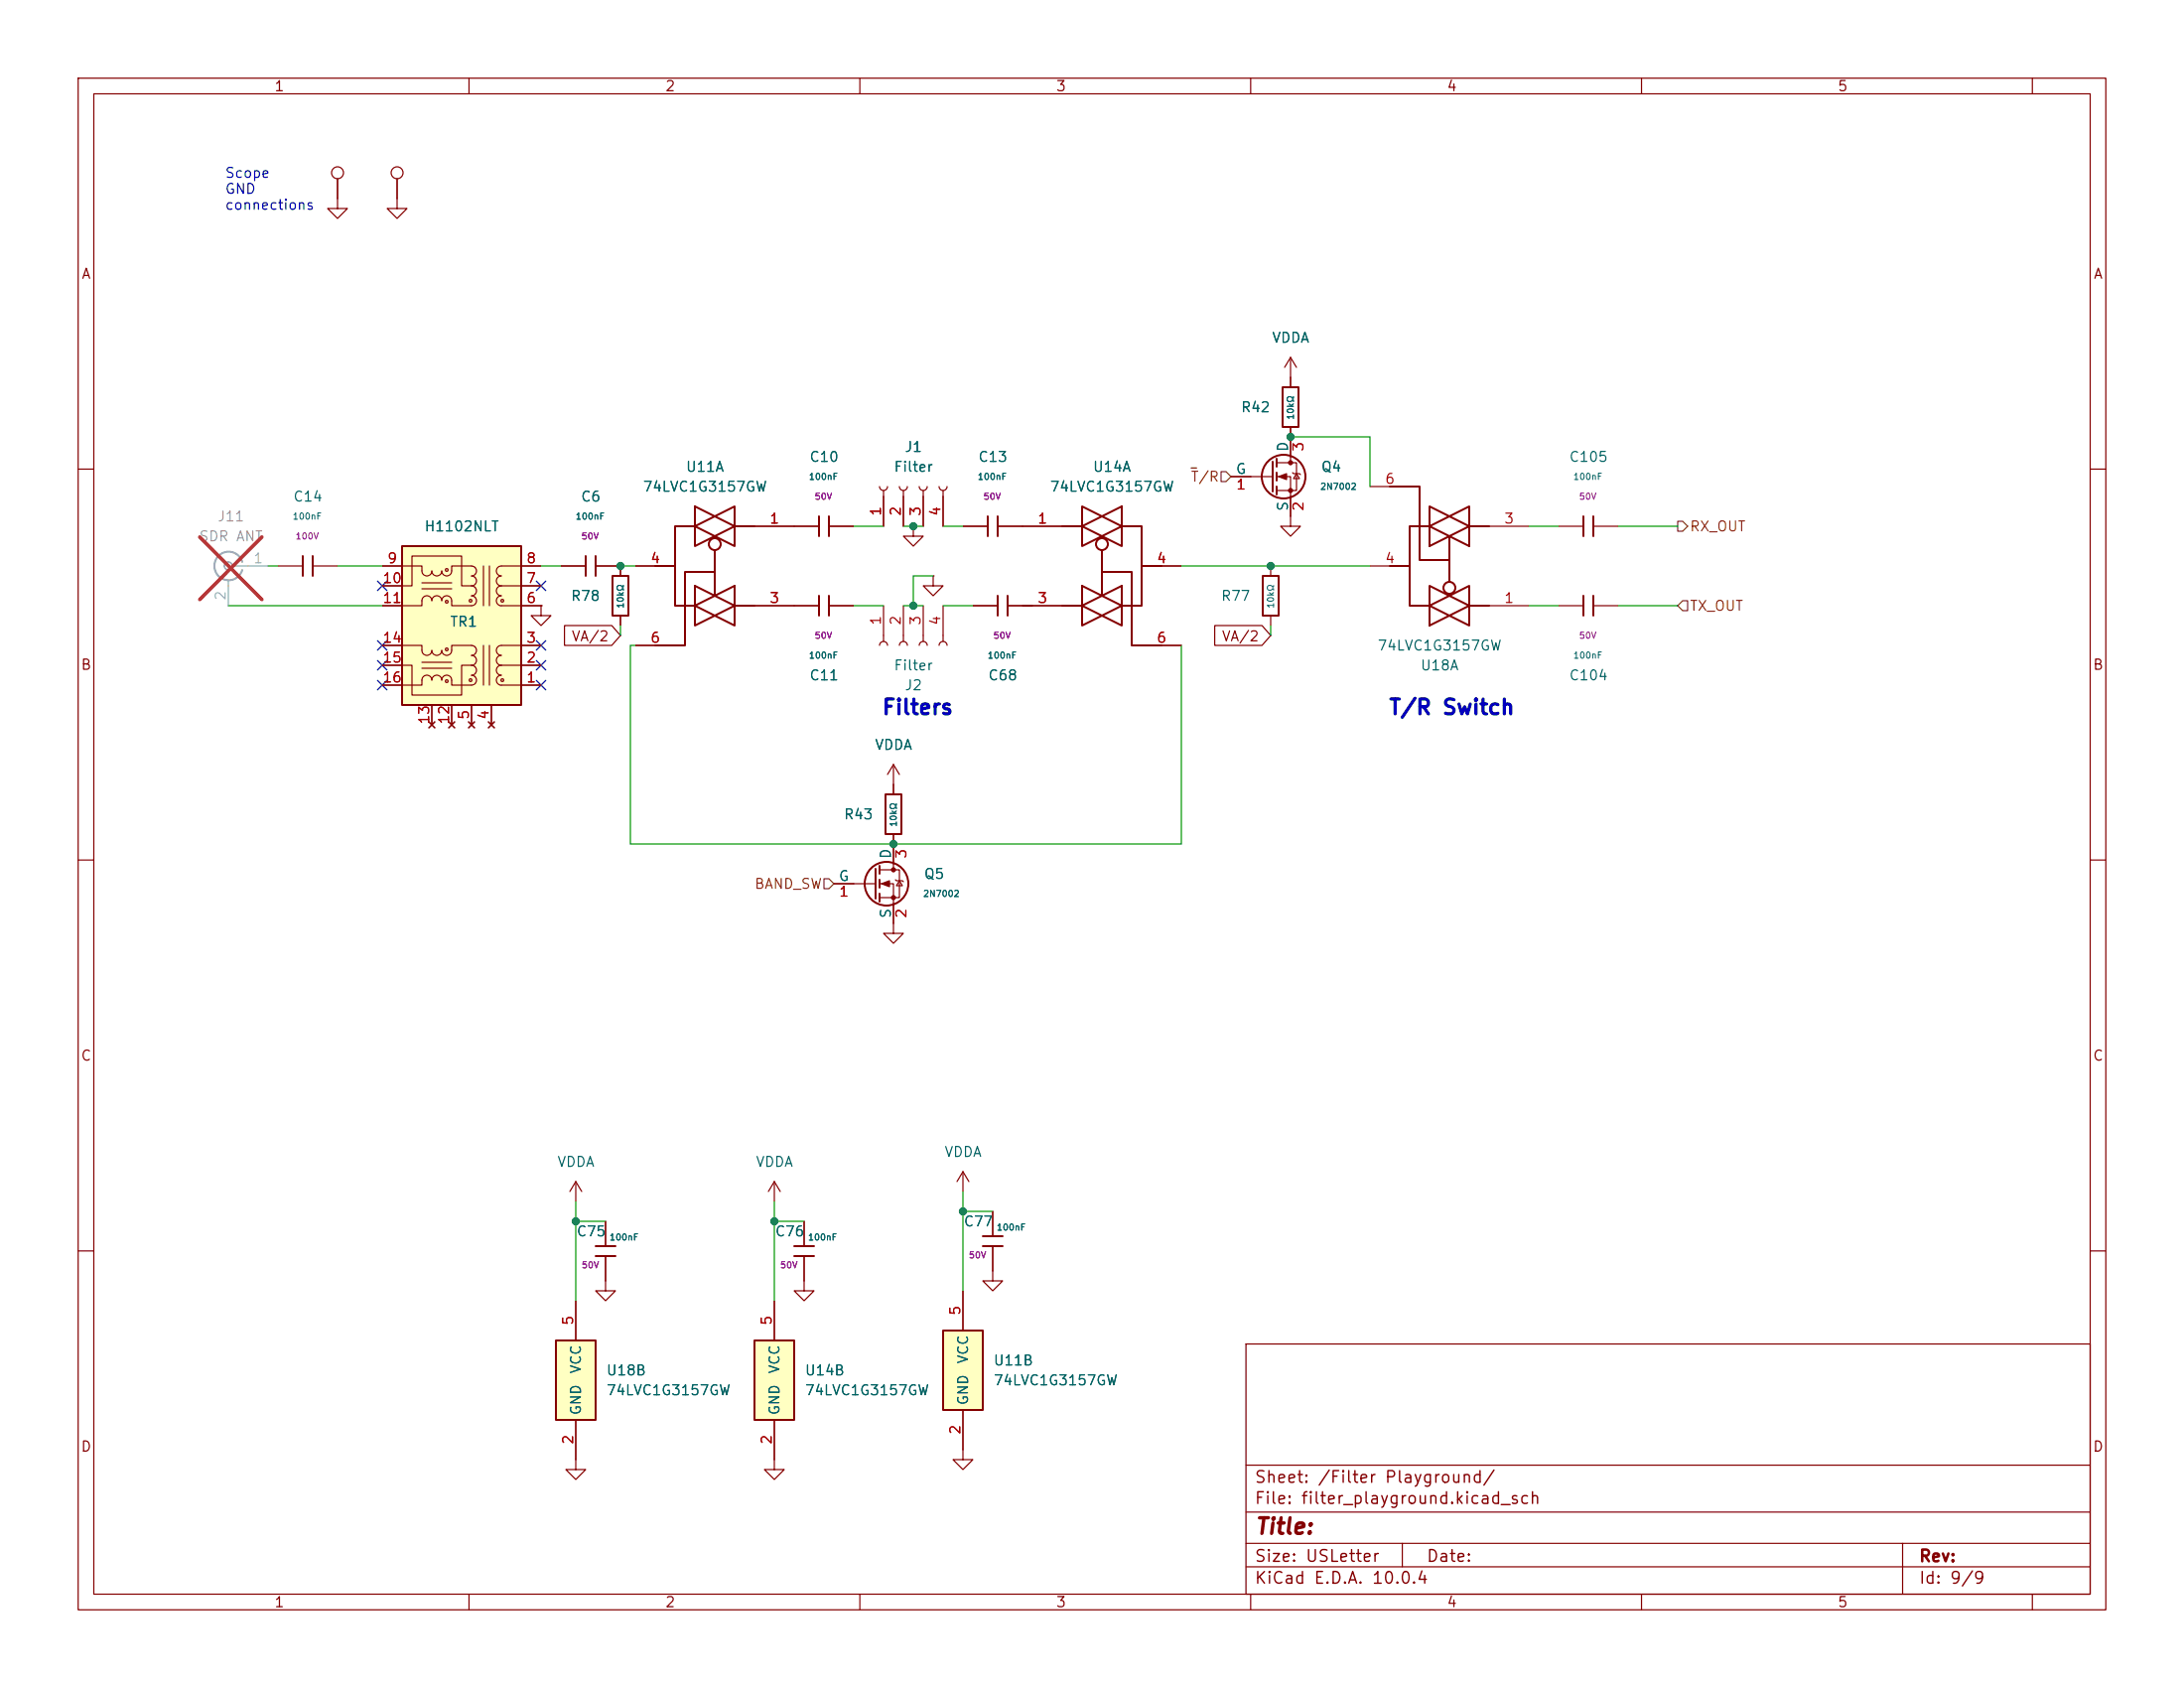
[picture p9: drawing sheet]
<svg xmlns="http://www.w3.org/2000/svg" width="279mm" height="216mm" viewBox="0 0 279 216" stroke-linecap="round" stroke-linejoin="round" font-family="sans-serif">
<g fill="none" stroke="#840000" stroke-width=".15">
<path d="M10 10h259.4v195.9h-259.4zM12 12h255.4v191.9h-255.4zM60 10v2M110 10v2M160 10v2M210 10v2M260 10v2M10 60h2M267.4 60h2M10 110h2M267.4 110h2M73.7 151.1l.7 1.3"/>
<path d="M73.7 151.1l-.8 1.3M73.7 151.1v2.6M127 159.4v4.4h-1.3l1.3 1.3 1.3-1.3h-1.3M127 154.9v3.2M10 160h2M159.4 171.9h108v32h-108zM267.4 160h2M123.2 185.4v1.3h1.3l-1.3 1.3-1.3-1.3h1.3M159.4 197.4h108M159.4 193.4h108M159.4 187.4h108M179.4 197.4v3"/>
<path d="M243.4 197.4v6.5M60 203.9v2M110 203.9v2M159.4 200.4h108M160 203.9v2M210 203.9v2M260 203.9v2"/>
</g>
<path d="M125.7 158.1h2.6M125.7 159.4h2.6" fill="none" stroke="#840000" stroke-width=".25"/>
<path d="M120.6 170.2h5.1v10.1h-5.1z" fill="#ffffc2"/>
<g fill="none" stroke="#840000" stroke-width=".25">
<path d="M83.8 72.4h2.6M88.9 64.8l2.5 1.2-2.5 1.3zM88.9 67.3l2.5 1.3-2.5 1.3zM88.9 67.3h-2.5v10.2h2.5M88.9 74.9l2.5 1.3-2.5 1.3zM88.9 77.5l2.5 1.2-2.5 1.3zM91.4 73.2h-3.8v9.4h-3.8M91.4 66l2.6-1.2v2.5zM91.4 68.6l2.6-1.3v2.6zM91.4 76.2l2.6-1.3v2.6zM91.4 78.7l2.6-1.2v2.5zM91.4 70.4v5.8"/>
<path d="M94 67.3h2.5M94 77.5h2.5M104.8 66v2.6M106 66v2.6M127.6 76.2v2.5M128.9 76.2v2.5M112 111.1v3.8M112.5 110.7v1.1M112.5 112.5v1M112.5 114.3v1M113.3 101.6h2v5.1h-2zM120.6 170.2h5.1v10.1h-5.1z"/>
<circle cx="91.4" cy="69.6" r=".76"/>
<circle cx="113.4" cy="113" r="2.79"/>
</g>
<g fill="none" stroke="#840000" stroke-width=".15">
<path d="M81.3 72.4h5.1M96.5 77.5h5.1M96.5 67.3h8.3M106 67.3h3.2M112.5 62.2a.51 .51 0 0 0 .5 .5 .51 .51 0 0 0 .5-.5M113 62.7v4.6M113 77.5v4.5M115.1 62.2a.51 .51 0 0 0 .5 .5 .51 .51 0 0 0 .5-.5M115.6 62.7v4.6M115.6 77.5v4.5M116.8 67.3v1.3h1.3l-1.3 1.3-1.2-1.3h1.2M116.8 67.3h.1"/>
<path d="M117.6 62.2a.51 .51 0 0 0 .5 .5 .51 .51 0 0 0 .5-.5M118.1 62.7v4.6M118.1 77.5v4.5M120.1 62.2a.51 .51 0 0 0 .5 .5 .51 .51 0 0 0 .6-.5M120.6 62.7v4.6M120.6 77.5v4.5M124.5 77.5h3.1M128.9 77.5h3.2M81.3 82.6h5.1M112.5 82.6a.51 .51 0 0 1 .5-.6 .51 .51 0 0 1 .5 .6M114.3 97.8v3.8M114.3 97.8l.8 1.3"/>
<path d="M114.3 97.8l-.8 1.3M115.1 82.6a.51 .51 0 0 1 .5-.6 .51 .51 0 0 1 .5 .6M117.6 82.6a.51 .51 0 0 1 .5-.6 .51 .51 0 0 1 .5 .6M120.1 82.6a.51 .51 0 0 1 .5-.6 .51 .51 0 0 1 .6 .6M106.7 113h5.3M112.5 111.3h2.6v3.5h-2.6M112.5 113h1.8v6.4h1.3l-1.3 1.3-1.3-1.3h1.3M114.3 106.7v4.6M114.6 112.5l.1 .1h.7l.2 .2M115.1 112.6l.3 .7h-.7zM123.2 149.9v2.5M123.2 149.9l.8 1.2"/>
<path d="M123.2 149.9l-.8 1.2M123.2 165.1v5.1M99.1 186.7v1.3h1.2l-1.2 1.2-1.3-1.2h1.3M123.2 180.3v5.1"/>
</g>
<g fill="#840000" stroke="#840000" stroke-width=".15">
<path d="M112.8 113l1-.4v.8z"/>
<circle cx="114.3" cy="111.3" r=".25"/>
<circle cx="114.3" cy="114.8" r=".25"/>
</g>
<path d="M83.8 72.4h2.6M94 67.3h2.5M94 77.5h2.5M83.8 82.6h2.6" fill="none" stroke="#ffffc2" stroke-width=".13"/>
<path d="M96.5 171.5h5.1v10.1h-5.1z" fill="#ffffc2"/>
<g fill="none" stroke="#840000" stroke-width=".25">
<path d="M162.8 59.1v3.8M163.3 58.7v1M164.1 49.5h2v5.1h-2zM104.8 76.2v2.5M106 76.2v2.5M161.5 73.7h2.1v5h-2.1zM163.3 60.5v1M163.3 62.2v1M177.8 62.2h3.8v9.4h3.8M177.8 72.4h2.5M182.9 77.5l2.5 1.2-2.5 1.3zM182.9 74.9l2.5 1.3-2.5 1.3z"/>
<path d="M182.9 67.3h-2.6v10.2h2.6M182.9 67.3l2.5 1.3-2.5 1.3zM182.9 64.8l2.5 1.2-2.5 1.3zM185.4 78.7l2.6-1.2v2.5zM185.4 76.2l2.6-1.3v2.6zM185.4 68.6l2.6-1.3v2.6zM185.4 66l2.6-1.2v2.5zM185.4 68.6v5.8M188 77.5h2.5M188 67.3h2.5M202.6 66v2.6M202.6 76.2v2.5"/>
<path d="M203.8 66v2.6M203.8 76.2v2.5M101.6 159.4h2.5M96.5 171.5h5.1v10.1h-5.1zM101.6 160.7h2.5"/>
<circle cx="164.2" cy="61" r="2.79"/>
<circle cx="185.4" cy="75.2" r=".76"/>
</g>
<g fill="none" stroke="#840000" stroke-width=".15">
<path d="M163.3 59.2h2.6v3.5h-2.6M165.1 45.7v3.8M165.1 54.6v4.6M165.1 45.7l.8 1.3M165.1 45.7l-.8 1.3M101.6 77.5h3.2M106 77.5h3.2M157.5 61h5.3M162.6 72.4v1.3M162.6 78.7v1.3M163.3 61h1.8v6.3h1.3l-1.3 1.3-1.3-1.3h1.3M165.4 60.5l.1 .1h.7l.2 .1"/>
<path d="M165.9 60.6l.3 .6h-.7zM175.3 72.4h5M175.3 62.2h5M190.5 77.5h5.1M190.5 67.3h5.1M199.4 77.5h3.2M199.4 67.3h3.2M203.8 77.5h3.2M203.8 67.3h3.2M99.1 151.1v2.6M99.1 151.1l.7 1.3M99.1 151.1l-.8 1.3"/>
<path d="M102.9 156.2v3.2M99.1 166.4v5.1M102.9 160.7v4.4h-1.3l1.3 1.3 1.2-1.3h-1.2M73.7 186.7v1.3h1.2l-1.2 1.2-1.3-1.2h1.3M99.1 181.6v5.1"/>
</g>
<path d="M177.8 72.4h2.5M177.8 62.2h2.5M188 77.5h2.5M188 67.3h2.5" fill="none" stroke="#ffffc2" stroke-width=".13"/>
<g fill="#840000" stroke="#840000" stroke-width=".15">
<path d="M163.6 61l1-.4v.7z"/>
<circle cx="165.1" cy="59.2" r=".25"/>
<circle cx="165.1" cy="62.7" r=".25"/>
</g>
<path d="M71.1 171.5h5.1v10.1h-5.1z" fill="#ffffc2"/>
<path d="M74.9 71.1v2.6M76.2 71.1v2.6M76.2 159.4h2.5M71.1 171.5h5.1v10.1h-5.1zM76.2 160.7h2.5" fill="none" stroke="#840000" stroke-width=".25"/>
<g fill="none" stroke="#840000" stroke-width=".15">
<path d="M43.2 22.9v2.5M50.8 22.9v2.5M71.8 72.4h3.1M76.2 72.4h3.2M77.5 156.2v3.2M73.7 166.4v5.1M77.5 160.7v4.4h-1.3l1.3 1.3 1.2-1.3h-1.2M73.7 181.6v5.1"/>
<circle cx="43.2" cy="22.1" r=".76"/>
<circle cx="50.8" cy="22.1" r=".76"/>
</g>
<path d="M51.4 69.9h15.3v20.3h-15.3z" fill="#ffffc2"/>
<g fill="none" stroke="#840000" stroke-width=".25">
<path d="M38.7 71.1v2.6M40 71.1v2.6M51.4 69.9h15.3v20.3h-15.3zM78.4 73.7h2v5h-2zM126.4 66v2.6M127.6 66v2.6M135.9 67.3h2.5M135.9 77.5h2.5M138.4 64.8l2.6 1.2-2.6 1.3zM138.4 67.3l2.6 1.3-2.6 1.3zM138.4 74.9l2.6 1.3-2.6 1.3zM138.4 77.5l2.6 1.2-2.6 1.3z"/>
<path d="M141 66l2.5-1.2v2.5zM141 68.6l2.5-1.3v2.6zM141 76.2l2.5-1.3v2.6zM141 78.7l2.5-1.2v2.5zM141 73.2h3.8v9.4h3.8M141 70.4v5.8M143.5 67.3h2.5v10.2h-2.5M146 72.4h2.6"/>
<circle cx="141" cy="69.6" r=".76"/>
</g>
<g fill="none" stroke="#840000" stroke-width=".15">
<path d="M43.2 22.9v3.8h1.2l-1.2 1.2-1.3-1.2h1.3M50.8 22.9v3.8h1.3l-1.3 1.2-1.3-1.2h1.3M165.1 48.3v1.2M165.1 54.6v3.8M35.6 72.4h3.1M40 72.4h3.2M48.9 74.9h3.8v-3.8h6.4v3.8h1.2M48.9 72.4h5.1v.6a.64 .64 0 0 0 .6 .7 .64 .64 0 0 0 .6-.7 .64 .64 0 0 0 .7 .7 .64 .64 0 0 0 .6-.7 .64 .64 0 0 0 .6 .7 .64 .64 0 0 0 .7-.7v-.6h2.5a.64 .64 0 0 1 .7 .6 .64 .64 0 0 1-.7 .7 .64 .64 0 0 1 .7 .6 .64 .64 0 0 1-.7 .6M54 74.5h3.8M54 75.3h3.8M60.3 74.9a.64 .64 0 0 1 .7 .7 .64 .64 0 0 1-.7 .6 .63 .63 0 0 1 .7 .6 .63 .63 0 0 1-.7 .7h-2.5v-.7a.64 .64 0 0 0-.7-.6 .64 .64 0 0 0-.6 .6 .64 .64 0 0 0-.6-.6 .64 .64 0 0 0-.7 .6 .64 .64 0 0 0-.6-.6 .64 .64 0 0 0-.6 .6v.7h-5.1M61.8 72.4v5.1"/>
<path d="M62.6 72.4v5.1M64.1 74.9a.64 .64 0 0 0-.6 .7 .64 .64 0 0 0 .6 .6 .63 .63 0 0 0-.6 .6 .63 .63 0 0 0 .6 .7h5.1M64.1 74.9h5.1M69.2 72.4h-5.1a.64 .64 0 0 0-.6 .6 .64 .64 0 0 0 .6 .7 .63 .63 0 0 0-.6 .6 .63 .63 0 0 0 .6 .6M69.2 77.5v1.2h1.3l-1.3 1.3-1.3-1.3h1.3M69.2 77.5h.1M71.8 72.4h3.1M76.2 72.4h3.2v1.3M79.4 78.7v1.3M81.3 72.4h5.1M96.5 77.5h8.3M96.5 67.3h8.3"/>
<path d="M106 77.5h3.2M106 67.3h3.2M113 63.5v3.8M115.6 63.5v3.8M116.8 67.3h.1M118.1 63.5v3.8M119.4 73.7v1.2h-1.3l1.3 1.3 1.2-1.3h-1.2M119.4 73.7h.1M120.6 63.5v3.8M123.2 67.3h3.2M124.5 77.5h3.1M127.6 67.3h8.3"/>
<path d="M128.9 77.5h7M146 72.4h5.1M157.5 61h2.5M165.1 63.5v2.5M48.9 82.6h5.1v.6a.64 .64 0 0 0 .6 .6 .64 .64 0 0 0 .6-.6 .64 .64 0 0 0 .7 .6 .64 .64 0 0 0 .6-.6 .64 .64 0 0 0 .6 .6 .64 .64 0 0 0 .7-.6v-.6h2.5a.63 .63 0 0 1 .7 .6 .63 .63 0 0 1-.7 .6 .64 .64 0 0 1 .7 .7 .64 .64 0 0 1-.7 .6M48.9 85.1h3.8v3.8h6.4v-3.8h1.2M54 84.7h3.8M54 85.5h3.8M54.9 92.3l.7 .8M55.2 90.2v2.5M55.6 92.3l-.7 .8M57.4 92.3l.8 .8"/>
<path d="M57.8 90.2v2.5M58.2 92.3l-.8 .8M59.9 92.3l.8 .8M60.3 85.1a.64 .64 0 0 1 .7 .6 .64 .64 0 0 1-.7 .7 .63 .63 0 0 1 .7 .6 .63 .63 0 0 1-.7 .6h-2.5v-.6a.64 .64 0 0 0-.7-.6 .64 .64 0 0 0-.6 .6 .64 .64 0 0 0-.6-.6 .64 .64 0 0 0-.7 .6 .64 .64 0 0 0-.6-.6 .64 .64 0 0 0-.6 .6v.6h-5.1M60.3 90.2v2.5M60.7 92.3l-.8 .8M61.8 82.6v5M62.5 92.3l.7 .8M62.6 82.6v5M62.9 90.2v2.5M63.2 92.3l-.7 .8M64.1 85.1a.64 .64 0 0 0-.6 .6 .64 .64 0 0 0 .6 .7 .63 .63 0 0 0-.6 .6 .63 .63 0 0 0 .6 .6h5.1"/>
<path d="M64.1 85.1h5.1M69.2 82.6h-5.1a.64 .64 0 0 0-.6 .6 .64 .64 0 0 0 .6 .6 .63 .63 0 0 0-.6 .7 .63 .63 0 0 0 .6 .6M72.2 80h6.1l1.1 1.3-1.1 1.3h-6.1zM81.3 82.6h5.1M146 82.6h5.1M155.4 80h6l1.2 1.3-1.2 1.3h-6zM106.7 113h2.5M114.3 100.3v1.3M114.3 106.7v3.8M114.3 115.6v2.5M77.5 156.2v3.2M102.9 156.2v3.2"/>
<path d="M127 154.9v3.2M127 159.4v3.2M73.7 166.4v5.1M77.5 160.7v3.1M99.1 166.4v5.1M102.9 160.7v3.1M123.2 165.1v5.1M73.7 181.6v5.1M99.1 181.6v5.1M123.2 180.3v5.1"/>
<circle cx="57.1" cy="77" r=".18"/>
<circle cx="57.1" cy="72.9" r=".18"/>
<circle cx="60.2" cy="76.8" r=".18"/>
<circle cx="64.3" cy="76.8" r=".18"/>
<circle cx="57.1" cy="83.1" r=".18"/>
<circle cx="57.1" cy="87.1" r=".18"/>
<circle cx="60.2" cy="87" r=".18"/>
<circle cx="64.3" cy="87" r=".18"/>
</g>
<path d="M29.2 74.2v3.3M29.7 72.4h4.6" fill="none" stroke="#a1a1a1" stroke-width=".15"/>
<path d="M31 71.9a1.81 1.81 0 0 0-2.8-1 1.81 1.81 0 0 0 0 3 1.81 1.81 0 0 0 2.8-1" fill="none" stroke="#a1a1a1" stroke-width=".25"/>
<circle cx="29.2" cy="72.4" r=".51" fill="none" stroke="#a1a1a1" stroke-width=".2"/>
<path d="M25.6 68.7l7.9 8M33.5 68.7l-7.9 8" fill="none" stroke="#e12e31" stroke-width=".46"/>
<path d="M135.9 67.3h2.5M135.9 77.5h2.5M146 72.4h2.6M146 82.6h2.6" fill="none" stroke="#ffffc2" stroke-width=".13"/>
<path d="M152.4 59.9h.7M156.2 60.3h.6l.7 .7-.7 .6h-.6zM214.6 66.7h.7l.6 .6-.6 .6h-.7zM215.3 76.8h.6v1.3h-.6l-.7-.6zM105.4 112.4h.6l.7 .6-.7 .7h-.6z" fill="none" stroke="#725600" stroke-width=".15"/>
<g fill="none" stroke="#009600" stroke-width=".15">
<path d="M165.1 55.9h10.2v6.3M29.2 77.5h19.7M34.3 72.4h1.3M43.2 72.4h5.7M69.2 72.4h2.6M79.4 72.4h1.9M109.2 67.3h3.8M109.2 77.5h3.8M115.6 67.3h2.5M115.6 77.5h2.5M119.4 73.7h-2.6v3.8M120.6 67.3h2.6"/>
<path d="M120.6 77.5h3.9M130.8 77.5h1.3M151.1 72.4h24.2M195.6 67.3h3.8M195.6 77.5h3.8M207 67.3h7.6M207 77.5h7.6M79.4 80v1.3M81.3 82.6h-.7v25.4h70.5v-25.4M162.6 80v1.3M73.7 156.2h3.8M73.7 153.7v12.7"/>
<path d="M99.1 153.7v12.7M99.1 156.2h3.8M123.2 152.4v12.7M123.2 154.9h3.8"/>
</g>
<g fill="none" stroke="#000084" stroke-width=".15">
<path d="M48.3 74.3l1.2 1.2M49.5 74.3l-1.2 1.2M68.6 74.3l1.2 1.2M69.8 74.3l-1.2 1.2M48.3 81.9l1.2 1.3M48.3 84.5l1.2 1.2M48.3 87l1.2 1.2M49.5 81.9l-1.2 1.3M49.5 84.5l-1.2 1.2M49.5 87l-1.2 1.2M68.6 84.5l1.2 1.2M68.6 87l1.2 1.2"/>
<path d="M68.6 81.9l1.2 1.3M69.8 84.5l-1.2 1.2M69.8 87l-1.2 1.2M69.8 81.9l-1.2 1.3"/>
</g>
<g fill="#009600" stroke="#009600" stroke-width=".13">
<circle cx="79.4" cy="72.4" r=".46"/>
<circle cx="116.8" cy="67.3" r=".46"/>
<circle cx="116.8" cy="77.5" r=".46"/>
<circle cx="73.7" cy="156.2" r=".46"/>
<circle cx="123.2" cy="154.9" r=".46"/>
<circle cx="114.3" cy="108" r=".46"/>
<circle cx="99.1" cy="156.2" r=".46"/>
<circle cx="165.1" cy="55.9" r=".46"/>
<circle cx="162.6" cy="72.4" r=".46"/>
</g>
<text font-size="2" fill="#840000" x="160.4" y="196.7">Title:</text>
<g font-size="1.9" fill="#0000c2">
<text x="112.7" y="91.9">Filters</text>
<text x="177.6" y="91.9">T/R Switch</text>
</g>
<g font-size="1.5" fill="#840000">
<text x="160.4" y="190">Sheet: /Filter Playground/</text>
<text x="160.4" y="192.7">File: filter_playground.kicad_sch</text>
<text x="160.4" y="202.9">KiCad E.D.A. 10.0.4</text>
<text x="160.4" y="200.1">Size: USLetter</text>
<text x="182.4" y="200.1">Date:</text>
<text x="245.4" y="200.1">Rev:</text>
<text x="245.4" y="202.9">Id: 9/9</text>
</g>
<g font-size="1.3" fill="#840000">
<text x="35" y="12">1</text>
<text x="85" y="12">2</text>
<text x="135" y="12">3</text>
<text x="185" y="12">4</text>
<text x="235" y="12">5</text>
<text x="10.3" y="36">A</text>
<text x="267.7" y="36">A</text>
<text x="73" y="82.3">VA/2</text>
<text x="156.2" y="82.3">VA/2</text>
<text x="10.3" y="86">B</text>
<text x="267.7" y="86">B</text>
<text x="10.3" y="136">C</text>
<text x="267.7" y="136">C</text>
<text x="10.3" y="186">D</text>
<text x="267.7" y="186">D</text>
<text x="35" y="205.9">1</text>
<text x="85" y="205.9">2</text>
<text x="135" y="205.9">3</text>
<text x="185" y="205.9">4</text>
<text x="235" y="205.9">5</text>
</g>
<g font-size="1.3" fill="#0000c2">
<text x="28.7" y="23.1">Scope</text>
<text x="28.7" y="25.1">GND</text>
<text x="28.7" y="27.2">connections</text>
</g>
<g font-size="1.3" fill="#006464">
<text x="162.6" y="44.2">VDDA</text>
<text x="158.7" y="53">R42</text>
<text x="103.5" y="59.4">C10</text>
<text x="115.6" y="58.1">J1</text>
<text x="125.1" y="59.4">C13</text>
<text x="165.1" y="57.9" transform="rotate(-90 165.1 57.9)">D</text>
<text x="200.6" y="59.4">C105</text>
<text x="37.4" y="64.5">C14</text>
<text x="74.2" y="64.5">C6</text>
<text x="82.1" y="63.2">74LVC1G3157GW</text>
<text x="87.6" y="60.7">U11A</text>
<text x="114.3" y="60.7">Filter</text>
<text x="134.2" y="63.2">74LVC1G3157GW</text>
<text x="139.7" y="60.7">U14A</text>
<text x="158" y="60.9">G</text>
<text x="165.1" y="65.5" transform="rotate(-90 165.1 65.5)">S</text>
<text x="168.9" y="60.7">Q4</text>
<text x="54.2" y="68.3">H1102NLT</text>
<text x="72.9" y="77.2">R78</text>
<text x="156.1" y="77.2">R77</text>
<text x="57.5" y="80.5">TR1</text>
<text x="176.1" y="83.5">74LVC1G3157GW</text>
<text x="103.5" y="87.3">C11</text>
<text x="114.3" y="86.1">Filter</text>
<text x="115.6" y="88.6">J2</text>
<text x="126.3" y="87.3">C68</text>
<text x="181.6" y="86.1">U18A</text>
<text x="200.6" y="87.3">C104</text>
<text x="111.8" y="96.2">VDDA</text>
<text x="107.9" y="105.1">R43</text>
<text x="107.2" y="113">G</text>
<text x="114.3" y="110" transform="rotate(-90 114.3 110)">D</text>
<text x="118.1" y="112.7">Q5</text>
<text x="114.3" y="117.5" transform="rotate(-90 114.3 117.5)">S</text>
<text x="71.2" y="149.6">VDDA</text>
<text x="96.6" y="149.6">VDDA</text>
<text x="120.7" y="148.3">VDDA</text>
<text x="73.7" y="158.5">C75</text>
<text x="99.1" y="158.5">C76</text>
<text x="123.2" y="157.2">C77</text>
<text x="74.6" y="175.8" transform="rotate(-90 74.6 175.8)">VCC</text>
<text x="77.5" y="176.2">U18B</text>
<text x="77.5" y="178.8">74LVC1G3157GW</text>
<text x="100" y="175.8" transform="rotate(-90 100 175.8)">VCC</text>
<text x="102.9" y="176.2">U14B</text>
<text x="102.9" y="178.8">74LVC1G3157GW</text>
<text x="124.2" y="179.8" transform="rotate(-90 124.2 179.8)">GND</text>
<text x="124.2" y="174.5" transform="rotate(-90 124.2 174.5)">VCC</text>
<text x="127" y="175">U11B</text>
<text x="127" y="177.5">74LVC1G3157GW</text>
<text x="74.6" y="181.1" transform="rotate(-90 74.6 181.1)">GND</text>
<text x="100" y="181.1" transform="rotate(-90 100 181.1)">GND</text>
</g>
<g font-size="1.3" fill="#a90000">
<text x="167.1" y="57.9" transform="rotate(-90 167.1 57.9)">3</text>
<text x="158" y="62.9">1</text>
<text x="167.1" y="65.5" transform="rotate(-90 167.1 65.5)">2</text>
<text x="177.1" y="62.2">6</text>
<text x="98.4" y="67.3">1</text>
<text x="113" y="66.1" transform="rotate(-90 113 66.1)">1</text>
<text x="115.5" y="66.1" transform="rotate(-90 115.5 66.1)">2</text>
<text x="118.1" y="66.1" transform="rotate(-90 118.1 66.1)">3</text>
<text x="120.6" y="66.1" transform="rotate(-90 120.6 66.1)">4</text>
<text x="132.6" y="67.3">1</text>
<text x="192.3" y="67.3">3</text>
<text x="48.9" y="74.9">10</text>
<text x="48.9" y="77.4">11</text>
<text x="49.5" y="72.4">9</text>
<text x="67.2" y="77.4">6</text>
<text x="67.2" y="74.9">7</text>
<text x="67.2" y="72.4">8</text>
<text x="83.1" y="72.4">4</text>
<text x="98.4" y="77.4">3</text>
<text x="132.6" y="77.4">3</text>
<text x="147.9" y="72.4">4</text>
<text x="177.1" y="72.4">4</text>
<text x="192.3" y="77.4">1</text>
<text x="48.9" y="82.5">14</text>
<text x="67.2" y="82.5">3</text>
<text x="83.1" y="82.5">6</text>
<text x="113" y="80.1" transform="rotate(-90 113 80.1)">1</text>
<text x="115.5" y="80.1" transform="rotate(-90 115.5 80.1)">2</text>
<text x="118.1" y="80.1" transform="rotate(-90 118.1 80.1)">3</text>
<text x="120.6" y="80.1" transform="rotate(-90 120.6 80.1)">4</text>
<text x="147.9" y="82.5">6</text>
<text x="48.9" y="85.1">15</text>
<text x="48.9" y="87.6">16</text>
<text x="67.2" y="87.6">1</text>
<text x="67.2" y="85.1">2</text>
<text x="55.2" y="92.8" transform="rotate(-90 55.2 92.8)">13</text>
<text x="57.8" y="92.8" transform="rotate(-90 57.8 92.8)">12</text>
<text x="60.3" y="92.1" transform="rotate(-90 60.3 92.1)">5</text>
<text x="62.8" y="92.1" transform="rotate(-90 62.8 92.1)">4</text>
<text x="116.3" y="109.9" transform="rotate(-90 116.3 109.9)">3</text>
<text x="107.2" y="115">1</text>
<text x="116.3" y="117.5" transform="rotate(-90 116.3 117.5)">2</text>
<text x="73.6" y="169.6" transform="rotate(-90 73.6 169.6)">5</text>
<text x="99" y="169.6" transform="rotate(-90 99 169.6)">5</text>
<text x="123.2" y="168.3" transform="rotate(-90 123.2 168.3)">5</text>
<text x="73.6" y="184.9" transform="rotate(-90 73.6 184.9)">2</text>
<text x="99" y="184.9" transform="rotate(-90 99 184.9)">2</text>
<text x="123.2" y="183.6" transform="rotate(-90 123.2 183.6)">2</text>
</g>
<g font-size="1.3" fill="#725600">
<text x="152.2" y="61.9">T/R</text>
<text x="216.1" y="68.3">RX_OUT</text>
<text x="216.1" y="78.4">TX_OUT</text>
<text x="96.4" y="114">BAND_SW</text>
</g>
<g font-size="1.3" fill="#989898">
<text x="25.4" y="69.6">SDR ANT</text>
<text x="27.7" y="67">J11</text>
</g>
<g font-size="1.3" fill="#aaa">
<text x="29.2" y="76.9" transform="rotate(-90 29.2 76.9)">2</text>
<text x="32.3" y="72.4">1</text>
</g>
<g font-size=".8" fill="#006464">
<text x="165.7" y="53.8" transform="rotate(-90 165.7 53.8)">10kΩ</text>
<text x="103.4" y="61.6">100nF</text>
<text x="125" y="61.6">100nF</text>
<text x="168.8" y="62.8">2N7002</text>
<text x="201.2" y="61.6">100nF</text>
<text x="37.4" y="66.7">100nF</text>
<text x="73.6" y="66.7">100nF</text>
<text x="80" y="77.9" transform="rotate(-90 80 77.9)">10kΩ</text>
<text x="163.2" y="77.9" transform="rotate(-90 163.2 77.9)">10kΩ</text>
<text x="103.4" y="84.4">100nF</text>
<text x="126.3" y="84.4">100nF</text>
<text x="201.2" y="84.4">100nF</text>
<text x="114.9" y="105.8" transform="rotate(-90 114.9 105.8)">10kΩ</text>
<text x="118" y="114.9">2N7002</text>
<text x="77.9" y="158.9">100nF</text>
<text x="103.3" y="158.9">100nF</text>
<text x="127.4" y="157.6">100nF</text>
</g>
<g font-size=".8" fill="#840084">
<text x="104.2" y="64.1">50V</text>
<text x="125.7" y="64.1">50V</text>
<text x="201.9" y="64.1">50V</text>
<text x="37.7" y="69.2">100V</text>
<text x="74.3" y="69.2">50V</text>
<text x="104.2" y="81.9">50V</text>
<text x="127" y="81.9">50V</text>
<text x="201.9" y="81.9">50V</text>
<text x="123.9" y="161.1">50V</text>
<text x="74.3" y="162.4">50V</text>
<text x="99.7" y="162.4">50V</text>
</g>
</svg>
